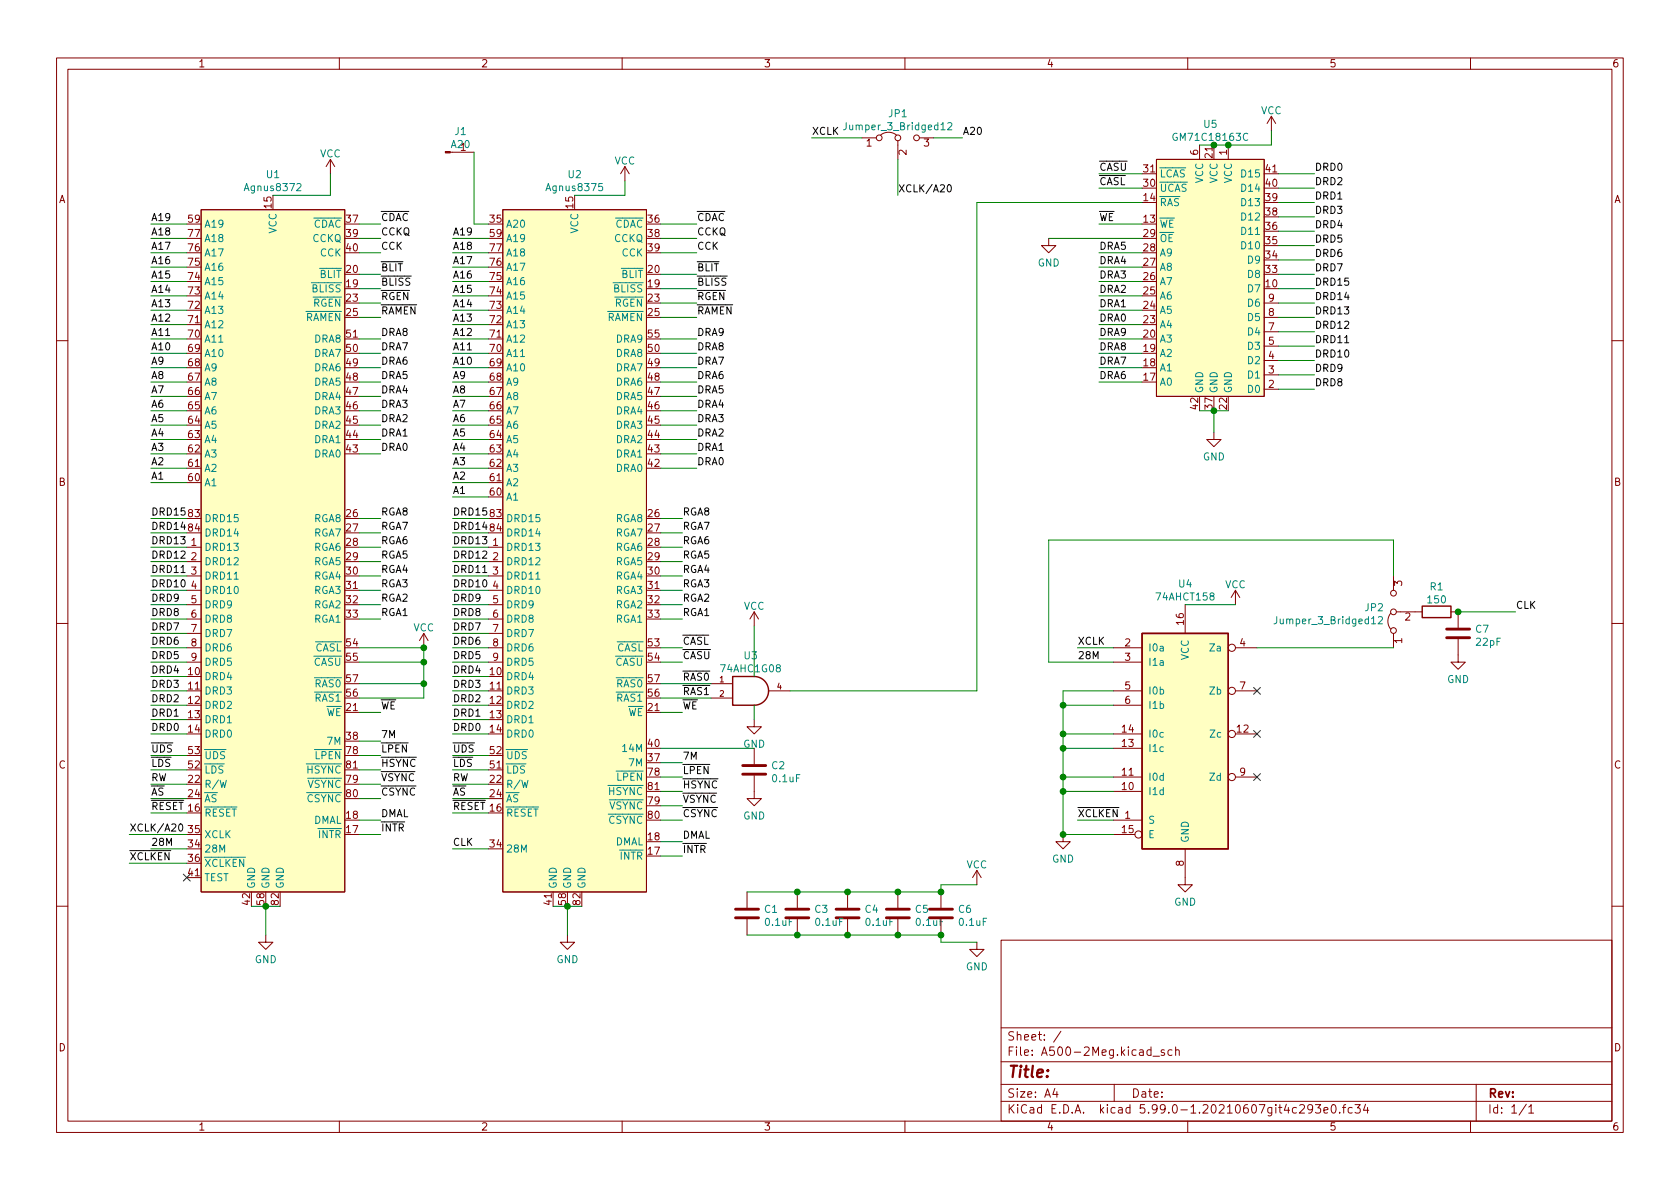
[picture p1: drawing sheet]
<svg xmlns="http://www.w3.org/2000/svg" width="297mm" height="210mm" viewBox="0 0 297 210" stroke-linecap="round" stroke-linejoin="round" font-family="sans-serif">
<g fill="none" stroke="#840000" stroke-width=".18">
<path d="M10 10.2h277v190.1h-277zM12 12.2h273v186.1h-273zM60 10.2v2M110 10.2v2M160 10.2v2M210 10.2v2M260 10.2v2M35.6 37.1h25.4v120.6h-25.4zM58.4 28.2l-.7 1.3M58.4 28.2v2.5M58.4 28.2l.8 1.3M79.6 26.9h4.2"/>
<path d="M88.9 37.1h25.4v120.6h-25.4zM110.5 29.5l-.8 1.2M110.5 29.5v2.5M110.5 29.5l.8 1.2M152.4 24.4h2.5M158.7 24.9v3.3M162.6 24.4h2.5M201.9 30.7h2.6M204.5 28.2h19v41.9h-19zM212.1 25.6v2.6M214.6 25.6v2.6M217.2 25.6v2.6"/>
<path d="M223.5 30.7h2.6M224.8 20.6l-.8 1.2M224.8 20.6v2.5M224.8 20.6l.8 1.2M33 57.4h2.6M61 59.9h2.5M86.4 59.9h2.5M185.4 42.2v1.2h1.3l-1.3 1.3-1.3-1.3h1.3M223.5 58.7h2.6M223.5 56.1h2.6M223.5 53.6h2.6M10 60.2h2"/>
<path d="M214.6 76.4v1.3h1.3l-1.3 1.3-1.2-1.3h1.2M223.5 68.8h2.6M223.5 66.3h2.6M223.5 63.7h2.6M223.5 61.2h2.6M285 60.2h2M33 96.8h2.6M33 99.3h2.6M33 82.8h2.6M86.4 96.8h2.5M86.4 99.3h2.5M86.4 85.3h2.5"/>
<path d="M10 110.2h2M33 101.8h2.6M33 104.4h2.6M33 106.9h2.6M33 109.5h2.6M33 112h2.6M33 114.5h2.6M33 117.1h2.6M61 104.4h2.5M74.9 112l-.7 1.3M74.9 112v2.5M74.9 112l.8 1.3"/>
<path d="M86.4 101.8h2.5M86.4 104.4h2.5M86.4 106.9h2.5M86.4 109.5h2.5M86.4 112h2.5M86.4 114.5h2.5M86.4 117.1h2.5M114.3 104.4h2.5M133.3 108.2v2.5M133.3 108.2l-.7 1.3M133.3 108.2l.8 1.3M196.8 114.5h5.1"/>
<path d="M196.8 117.1h5.1M209.5 106.9v5.1M218.4 114.5h3.8M218.4 104.4l-.7 1.3M218.4 104.4v2.5M218.4 104.4l.8 1.3M245.9 108.5a2.26 2.26 0 0 0 0 2.7M246.4 101.8v2.6M246.4 112v2.5M246.9 108.2h4.6M256.5 108.2h1.3v2.8M257.8 113v4.1h1.3l-1.3 1.3-1.3-1.3h1.3"/>
<path d="M285 110.2h2M33 122.2h2.6M61 126h2.5M61 136.1h2.5M86.4 122.2h2.5M86.4 136.1h2.5M114.3 126h2.5M114.3 139.9h2.5M125.7 120.9h3.8M125.7 123.4h3.8M133.3 137.2v4h1.3l-1.3 1.3-1.2-1.3h1.2M133.3 127.2v1.3h1.3l-1.3 1.3-1.2-1.3h1.2"/>
<path d="M133.3 132.3v2.8M135.9 122.2h3.8M196.8 122.2h5.1M196.8 139.9h5.1M196.8 137.4h5.1M196.8 129.8h5.1M196.8 132.3h5.1M196.8 124.7h5.1M218.4 122.2h3.8M218.4 137.4h3.8M218.4 129.8h3.8M33 155.2h2.6"/>
<path d="M97.8 157.7v2.6M132.1 157.7v2.8M141 157.7v2.8M149.9 157.7v2.8M158.7 157.7v2.8M166.4 157.7v2.8M172.7 153.9l-.7 1.3M172.7 153.9v2.6M172.7 153.9l.8 1.3M188 147.6v1.2h1.2l-1.2 1.3-1.3-1.3h1.3M196.8 145h5.1M196.8 147.6h3.9"/>
<path d="M209.5 150.1v6.4h1.3l-1.3 1.2-1.2-1.2h1.2M10 160.2h2M47 165.3v1.3h1.3l-1.3 1.3-1.3-1.3h1.3M100.3 165.3v1.3h1.3l-1.3 1.3-1.2-1.3h1.2M132.1 162.6v2.7M141 162.6v2.7M149.9 162.6v2.7M158.7 162.6v2.7M166.4 162.6v2.7M172.7 166.6v1.3h1.3l-1.3 1.3-1.3-1.3h1.3M177 166.3h108v32h-108zM285 160.2h2"/>
<path d="M60 198.3v2M110 198.3v2M160 198.3v2M177 194.8h108M177 191.8h108M177 187.8h108M177 181.8h108M186.5 192.5l-.4 1h1M186.9 193v1M187.6 182.4l-1.3 1.9M197 191.8v3M203.9 186.8h1.1"/>
<path d="M205.9 185.7l-.4-.1-.2 .2 .1 .3 .5 .1v.4h-.6M207.2 185.7l-.4-.1-.3 .3v.4l.1 .3h.6M207.9 185.8l.2-.2 .3 .1 .1 .9M207.9 185.1v1.5M210 198.3v2M229.8 195.5l.6-.2 .2 .2v.3l-.9 1h.9M232.1 196l-.3 .3h-.3l-.3-.3 .2-.6 .4-.1 .2 .2a.99 .99 0 0 1-.4 1.3h-.2M232.6 195.3h.9l-.5 .6 .4 .1v.7l-.2 .1h-.4l-.2-.1M234.1 196.3l.7-.1-.1-.3-.4-.1-.2 .2v.8h.6M235.6 195.4l.1-.1a.81 .81 0 0 1 .6 .7 .81 .81 0 0 1-.3 .8h-.1a.81 .81 0 0 1-.6-.6 .81 .81 0 0 1 .3-.8zM236.9 196.7v.1M237.4 195.8h.5"/>
<path d="M237.9 195.3l-.3 .2v1.3M239.1 195.9l-.5-.1-.2 .3v.4l.1 .3h.6M239.6 195.3h.9l-.5 .6 .4 .1v.7l-.2 .1h-.4l-.2-.1M241.4 195.3l-.3 1h.9M241.8 195.8v1M260 198.3v2M261 191.8v6.5M269.9 195.3l-1.3 1.9M270.3 195.8l.4-.5v1.5M270.3 196.8h.9"/>
<circle cx="155.4" cy="24.4" r=".51"/>
<circle cx="158.8" cy="24.4" r=".51"/>
<circle cx="162.1" cy="24.4" r=".51"/>
<circle cx="217.8" cy="114.5" r=".63"/>
<circle cx="246.4" cy="111.5" r=".51"/>
<circle cx="246.4" cy="104.9" r=".51"/>
<circle cx="246.4" cy="108.2" r=".51"/>
<circle cx="217.8" cy="122.2" r=".63"/>
<circle cx="217.8" cy="129.8" r=".63"/>
<circle cx="217.8" cy="137.4" r=".63"/>
<circle cx="201.3" cy="147.6" r=".63"/>
</g>
<path d="M52.5 32.6l.5-.1 .2 .3-.8 .9h.8M106.5 32.5h-.6l-.1 .6 .2-.2 .4 .1 .2 .2-.1 .4-.2 .1-.5-.1M149.6 21.7v.9a.41 .41 0 0 1-.5 .4M167.6 21.8l.5-.1 .2 .3-.8 1h.8M225.7 109v.9a.41 .41 0 0 1-.4 .4M243.7 109.2l.5-.2 .2 .4-.8 .9h.8" fill="none" stroke="#008484" stroke-width=".18"/>
<g fill="#ffffc2" stroke="#ffffc2" stroke-width=".18">
<path d="M88.9 37.1h25.4v120.6h-25.4z"/>
<path d="M35.6 37.1h25.4v120.6h-25.4z"/>
<path d="M204.5 28.2h19v41.9h-19z"/>
<path d="M201.9 112h15.3v38.1h-15.3z"/>
</g>
<g fill="none" stroke="#840000" stroke-width=".51">
<path d="M255.8 112.8h4M255.8 111.2h4M131.3 136.9h4.1M131.3 135.4h4.1M130 162.3h4.1M130 160.8h4.1M138.9 162.3h4.1M138.9 160.8h4.1M147.8 162.3h4.1M147.8 160.8h4.1M156.7 162.3h4.1M156.7 160.8h4.1"/>
<path d="M164.3 162.3h4.1M164.3 160.8h4.1"/>
</g>
<path d="M78.7 26.8h.9v.2h-.9z" fill="#840000" stroke="#840000" stroke-width=".18"/>
<path d="M129.5 119.6h3.9a2.54 2.54 0 0 1 2.5 2.6 2.54 2.54 0 0 1-2.5 2.5h-3.9zM201.9 112h15.3v38.1h-15.3zM251.5 107.2h5v2h-5z" fill="none" stroke="#840000" stroke-width=".25"/>
<path d="M167.6 32.8l.2-.1a.68 .68 0 0 1 .4 .6 .68 .68 0 0 1-.4 .6l-.2-.1-.1-.3zM31.8 145.8l.1-.1a.68 .68 0 0 1 .4 .6 .68 .68 0 0 1-.4 .7 .84 .84 0 0 1-.1-1.2z" fill="none" stroke="#000" stroke-width=".18"/>
<g fill="none" stroke="#008400" stroke-width=".18">
<path d="M26.7 39.6h6.3M58.4 30.7v3.8h-10.1M63.5 39.6h3.8M83.8 26.9v12.7h2.6M110.5 32v2.5h-8.9M116.8 39.6h6.4M143.5 24.4h8.9M158.7 28.2v6.3M165.1 24.4h5.1M194.3 39.6h7.6M194.3 30.7h7.6M194.3 33.3h7.6"/>
<path d="M201.9 35.8h-29.2v86.4h-33M224.8 23.1v2.5h-12.7M226.1 30.7h6.3M226.1 35.8h6.3M226.1 38.3h6.3M226.1 33.3h6.3M26.7 42.2h6.3M26.7 59.9h6.3M26.7 44.7h6.3M26.7 47.2h6.3M26.7 49.8h6.3M26.7 52.3h6.3"/>
<path d="M26.7 57.4h6.3M26.7 54.9h6.3M63.5 42.2h3.8M63.5 51h3.8M63.5 53.6h3.8M63.5 59.9h3.8M63.5 44.7h3.8M63.5 48.5h3.8M63.5 56.1h3.8M80 42.2h6.4M80 59.9h6.4M80 44.7h6.4"/>
<path d="M80 47.2h6.4M80 49.8h6.4M80 52.3h6.4M80 57.4h6.4M80 54.9h6.4M116.8 42.2h6.4M116.8 51h6.4M116.8 53.6h6.4M116.8 59.9h6.4M116.8 44.7h6.4M116.8 48.5h6.4M116.8 56.1h6.4"/>
<path d="M185.4 42.2h16.5M194.3 59.9h7.6M194.3 44.7h7.6M194.3 47.2h7.6M194.3 49.8h7.6M194.3 52.3h7.6M194.3 57.4h7.6M194.3 54.9h7.6M226.1 51h6.3M226.1 53.6h6.3M226.1 48.5h6.3M226.1 56.1h6.3"/>
<path d="M226.1 58.7h6.3M226.1 46h6.3M226.1 43.4h6.3M226.1 40.9h6.3M26.7 72.6h6.3M26.7 70.1h6.3M26.7 67.6h6.3M26.7 62.5h6.3M26.7 65h6.3M26.7 75.2h6.3M26.7 77.7h6.3M63.5 72.6h3.8"/>
<path d="M63.5 70.1h3.8M63.5 67.6h3.8M63.5 62.5h3.8M63.5 65h3.8M63.5 75.2h3.8M63.5 77.7h3.8M80 72.6h6.4M80 70.1h6.4M80 67.6h6.4M80 62.5h6.4M80 65h6.4M80 75.2h6.4"/>
<path d="M80 77.7h6.4M116.8 72.6h6.4M116.8 70.1h6.4M116.8 67.6h6.4M116.8 62.5h6.4M116.8 65h6.4M116.8 75.2h6.4M116.8 77.7h6.4M194.3 67.6h7.6M194.3 62.5h7.6M194.3 65h7.6M212.1 72.6h5.1"/>
<path d="M214.6 72.6v3.8M226.1 68.8h6.3M226.1 66.3h6.3M226.1 63.7h6.3M226.1 61.2h6.3M26.7 96.8h6.3M26.7 94.2h6.3M26.7 91.7h6.3M26.7 85.3h6.3M26.7 82.8h6.3M26.7 99.3h6.3M26.7 80.3h6.3"/>
<path d="M63.5 96.8h3.8M63.5 94.2h3.8M63.5 91.7h3.8M63.5 99.3h3.8M63.5 80.3h3.8M80 96.8h6.4M80 94.2h6.4M80 91.7h6.4M80 87.9h6.4M80 85.3h6.4M80 82.8h6.4M80 99.3h6.4"/>
<path d="M80 80.3h6.4M116.8 96.8h3.8M116.8 94.2h3.8M116.8 91.7h3.8M116.8 82.8h6.4M116.8 99.3h3.8M116.8 80.3h6.4M26.7 101.8h6.3M26.7 104.4h6.3M26.7 109.5h6.3M26.7 106.9h6.3M26.7 117.1h6.3"/>
<path d="M26.7 112h6.3M26.7 119.6h6.3M26.7 114.5h6.3M63.5 101.8h3.8M63.5 104.4h3.8M63.5 109.5h3.8M63.5 106.9h3.8M63.5 117.1h11.4M63.5 114.5h11.4v8.9h-11.4M80 101.8h6.4M80 104.4h6.4M80 109.5h6.4"/>
<path d="M80 106.9h6.4M80 117.1h6.4M80 112h6.4M80 119.6h6.4M80 114.5h6.4M116.8 101.8h3.8M116.8 104.4h3.8M116.8 109.5h3.8M116.8 106.9h3.8M116.8 117.1h3.8M116.8 114.5h3.8M133.3 110.7v8.9"/>
<path d="M190.5 114.5h6.3M209.5 106.9h8.9M222.2 114.5h24.2M246.4 101.8v-6.3h-61v21.6h11.4M257.8 108.2h10.2M26.7 129.8h6.3M26.7 133.6h6.3M26.7 138.7h6.3M26.7 136.1h6.3M26.7 127.2h6.3M26.7 124.7h6.3M26.7 122.2h6.3"/>
<path d="M63.5 133.6h3.8M63.5 138.7h3.8M63.5 136.1h3.8M63.5 126h3.8M63.5 131.1h3.8M63.5 120.9h11.4M80 129.8h6.4M80 133.6h6.4M80 138.7h6.4M80 136.1h6.4M80 127.2h6.4M80 124.7h6.4"/>
<path d="M80 122.2h6.4M116.8 126h3.8M116.8 123.4h8.9M116.8 120.9h8.9M116.8 139.9h3.8M116.8 137.4h3.8M116.8 132.3h16.5M116.8 134.9h3.8M133.3 124.7v2.5M188 129.8h8.8M188 124.7h8.8M188 139.9h8.8"/>
<path d="M188 137.4h8.8M188 132.3h8.8M196.8 122.2h-8.8v25.4h8.8M22.9 147.6h10.1M22.9 152.6h10.1M26.7 141.2h6.3M26.7 143.8h6.3M26.7 150.1h6.3M63.5 141.2h3.8M63.5 147.6h3.8M63.5 145h3.8M80 141.2h6.4"/>
<path d="M80 143.8h6.4M80 150.1h6.4M116.8 145h3.8M116.8 151.4h3.8M116.8 148.8h3.8M116.8 142.5h3.8M172.7 156.5h-6.3v1.2h-34.3M190.5 145h6.3M44.4 160.3h5.1M47 160.3v5M97.8 160.3h5.1M100.3 160.3v5"/>
<path d="M132.1 165.3h34.3v1.3h6.3"/>
</g>
<path d="M221.6 136.8l1.3 1.2M221.6 129.2l1.3 1.2M221.6 121.6l1.3 1.2M222.9 136.8l-1.3 1.2M222.9 129.2l-1.3 1.2M222.9 121.6l-1.3 1.2M32.4 154.6l1.2 1.2M33.6 154.6l-1.2 1.2" fill="none" stroke="#000084" stroke-width=".18"/>
<g fill="#008400" stroke="#008400" stroke-width=".18">
<circle cx="149.9" cy="165.3" r=".51"/>
<circle cx="158.8" cy="157.7" r=".51"/>
<circle cx="158.8" cy="165.3" r=".51"/>
<circle cx="166.4" cy="157.7" r=".51"/>
<circle cx="166.4" cy="165.3" r=".51"/>
<circle cx="188" cy="129.8" r=".51"/>
<circle cx="188" cy="132.3" r=".51"/>
<circle cx="257.8" cy="108.2" r=".51"/>
<circle cx="188" cy="137.4" r=".51"/>
<circle cx="188" cy="139.9" r=".51"/>
<circle cx="188" cy="147.6" r=".51"/>
<circle cx="74.9" cy="120.9" r=".51"/>
<circle cx="141" cy="157.7" r=".51"/>
<circle cx="141" cy="165.3" r=".51"/>
<circle cx="149.9" cy="157.7" r=".51"/>
<circle cx="188" cy="124.7" r=".51"/>
<circle cx="214.6" cy="72.6" r=".51"/>
<circle cx="214.6" cy="25.6" r=".51"/>
<circle cx="217.2" cy="25.6" r=".51"/>
<circle cx="47" cy="160.3" r=".51"/>
<circle cx="74.9" cy="114.5" r=".51"/>
<circle cx="74.9" cy="117.1" r=".51"/>
<circle cx="100.3" cy="160.3" r=".51"/>
</g>
<text font-size="2.8" fill="#840000" x="178" y="190.6">Title:</text>
<g font-size="2.1" fill="#840000">
<text x="178" y="184">Sheet: /</text>
<text x="178" y="186.7">File: A500-2Meg.kicad_sch</text>
<text x="178" y="196.9">KiCad E.D.A. kicad 5.99.0-1.20210607git4c293e0.fc34</text>
<text x="178" y="194.1">Size: A4</text>
<text x="200" y="194.1">Date:</text>
<text x="263" y="194.1">Rev:</text>
<text x="263" y="196.9">Id: 1/1</text>
</g>
<g font-size="1.8" fill="#840000">
<text x="35" y="11.9">1</text>
<text x="85" y="11.9">2</text>
<text x="135" y="11.9">3</text>
<text x="185" y="11.9">4</text>
<text x="235" y="11.9">5</text>
<text x="285" y="11.9">6</text>
<text x="81.4" y="26.7">1</text>
<text x="153.2" y="25.9">1</text>
<text x="160.3" y="27.4" transform="rotate(-90 160.3 27.4)">2</text>
<text x="163.3" y="25.9">3</text>
<text x="211.8" y="27.4" transform="rotate(-90 211.8 27.4)">6</text>
<text x="214.4" y="27.9" transform="rotate(-90 214.4 27.9)">21</text>
<text x="216.9" y="27.4" transform="rotate(-90 216.9 27.4)">1</text>
<text x="10.3" y="35.9">A</text>
<text x="202.2" y="35.6">14</text>
<text x="202.2" y="33">30</text>
<text x="202.2" y="30.5">31</text>
<text x="223.8" y="35.6">39</text>
<text x="223.8" y="33">40</text>
<text x="223.8" y="30.5">41</text>
<text x="285.3" y="35.9">A</text>
<text x="33.3" y="39.4">59</text>
<text x="33.3" y="41.9">77</text>
<text x="48" y="36.8" transform="rotate(-90 48 36.8)">15</text>
<text x="61.2" y="39.4">37</text>
<text x="61.2" y="41.9">39</text>
<text x="86.6" y="39.4">35</text>
<text x="86.6" y="41.9">59</text>
<text x="101.3" y="36.8" transform="rotate(-90 101.3 36.8)">15</text>
<text x="114.6" y="39.4">36</text>
<text x="114.6" y="41.9">38</text>
<text x="202.2" y="39.4">13</text>
<text x="202.2" y="41.9">29</text>
<text x="223.8" y="40.6">36</text>
<text x="223.8" y="38.1">38</text>
<text x="33.3" y="47">75</text>
<text x="33.3" y="44.4">76</text>
<text x="61.2" y="44.4">40</text>
<text x="86.6" y="47">76</text>
<text x="86.6" y="44.4">77</text>
<text x="114.6" y="44.4">39</text>
<text x="202.2" y="47">27</text>
<text x="202.2" y="44.4">28</text>
<text x="223.8" y="45.7">34</text>
<text x="223.8" y="43.2">35</text>
<text x="33.3" y="52.1">73</text>
<text x="33.3" y="49.5">74</text>
<text x="61.2" y="50.8">19</text>
<text x="61.2" y="48.3">20</text>
<text x="61.2" y="53.3">23</text>
<text x="86.6" y="52.1">74</text>
<text x="86.6" y="49.5">75</text>
<text x="114.6" y="50.8">19</text>
<text x="114.6" y="48.3">20</text>
<text x="114.6" y="53.3">23</text>
<text x="202.2" y="52.1">25</text>
<text x="202.2" y="49.5">26</text>
<text x="223.8" y="50.8">10</text>
<text x="223.8" y="48.3">33</text>
<text x="224.3" y="53.3">9</text>
<text x="33.3" y="59.7">70</text>
<text x="33.3" y="57.1">71</text>
<text x="33.3" y="54.6">72</text>
<text x="61.2" y="55.9">25</text>
<text x="61.2" y="59.7">51</text>
<text x="86.6" y="59.7">71</text>
<text x="86.6" y="57.1">72</text>
<text x="86.6" y="54.6">73</text>
<text x="114.6" y="55.9">25</text>
<text x="114.6" y="59.7">55</text>
<text x="202.2" y="59.7">20</text>
<text x="202.2" y="57.1">23</text>
<text x="202.2" y="54.6">24</text>
<text x="224.3" y="58.4">7</text>
<text x="224.3" y="55.9">8</text>
<text x="33.3" y="64.8">68</text>
<text x="33.3" y="62.2">69</text>
<text x="61.2" y="64.8">49</text>
<text x="61.2" y="62.2">50</text>
<text x="86.6" y="64.8">69</text>
<text x="86.6" y="62.2">70</text>
<text x="114.6" y="64.8">49</text>
<text x="114.6" y="62.2">50</text>
<text x="202.2" y="64.8">18</text>
<text x="202.2" y="62.2">19</text>
<text x="224.3" y="63.5">4</text>
<text x="224.3" y="61">5</text>
<text x="33.3" y="69.8">66</text>
<text x="33.3" y="67.3">67</text>
<text x="61.2" y="69.8">47</text>
<text x="61.2" y="67.3">48</text>
<text x="86.6" y="69.8">67</text>
<text x="86.6" y="67.3">68</text>
<text x="114.6" y="69.8">47</text>
<text x="114.6" y="67.3">48</text>
<text x="202.2" y="67.3">17</text>
<text x="224.3" y="68.6">2</text>
<text x="224.3" y="66">3</text>
<text x="33.3" y="77.5">63</text>
<text x="33.3" y="74.9">64</text>
<text x="33.3" y="72.4">65</text>
<text x="61.2" y="77.5">44</text>
<text x="61.2" y="74.9">45</text>
<text x="61.2" y="72.4">46</text>
<text x="86.6" y="77.5">64</text>
<text x="86.6" y="74.9">65</text>
<text x="86.6" y="72.4">66</text>
<text x="114.6" y="77.5">44</text>
<text x="114.6" y="74.9">45</text>
<text x="114.6" y="72.4">46</text>
<text x="211.8" y="72.4" transform="rotate(-90 211.8 72.4)">42</text>
<text x="214.4" y="72.4" transform="rotate(-90 214.4 72.4)">37</text>
<text x="216.9" y="72.4" transform="rotate(-90 216.9 72.4)">22</text>
<text x="33.3" y="82.5">61</text>
<text x="33.3" y="80">62</text>
<text x="61.2" y="80">43</text>
<text x="86.6" y="82.5">62</text>
<text x="86.6" y="80">63</text>
<text x="114.6" y="82.5">42</text>
<text x="114.6" y="80">43</text>
<text x="10.3" y="85.9">B</text>
<text x="33.3" y="85.1">60</text>
<text x="86.6" y="87.6">60</text>
<text x="86.6" y="85.1">61</text>
<text x="285.3" y="85.9">B</text>
<text x="33.3" y="91.4">83</text>
<text x="33.3" y="94">84</text>
<text x="61.2" y="91.4">26</text>
<text x="61.2" y="94">27</text>
<text x="86.6" y="91.4">83</text>
<text x="86.6" y="94">84</text>
<text x="114.6" y="91.4">26</text>
<text x="114.6" y="94">27</text>
<text x="33.8" y="96.5">1</text>
<text x="33.8" y="99.1">2</text>
<text x="33.8" y="101.6">3</text>
<text x="61.2" y="96.5">28</text>
<text x="61.2" y="99.1">29</text>
<text x="61.2" y="101.6">30</text>
<text x="87.1" y="96.5">1</text>
<text x="87.1" y="99.1">2</text>
<text x="87.1" y="101.6">3</text>
<text x="114.6" y="96.5">28</text>
<text x="114.6" y="99.1">29</text>
<text x="114.6" y="101.6">30</text>
<text x="33.8" y="104.1">4</text>
<text x="33.8" y="106.7">5</text>
<text x="61.2" y="104.1">31</text>
<text x="61.2" y="106.7">32</text>
<text x="87.1" y="104.1">4</text>
<text x="87.1" y="106.7">5</text>
<text x="114.6" y="104.1">31</text>
<text x="114.6" y="106.7">32</text>
<text x="247.9" y="103.6" transform="rotate(-90 247.9 103.6)">3</text>
<text x="33.8" y="109.2">6</text>
<text x="33.8" y="111.8">7</text>
<text x="61.2" y="109.2">33</text>
<text x="87.1" y="109.2">6</text>
<text x="87.1" y="111.8">7</text>
<text x="114.6" y="109.2">33</text>
<text x="209.3" y="110.5" transform="rotate(-90 209.3 110.5)">16</text>
<text x="247.9" y="113.8" transform="rotate(-90 247.9 113.8)">1</text>
<text x="248.4" y="109.7">2</text>
<text x="33.3" y="119.4">10</text>
<text x="33.8" y="114.3">8</text>
<text x="33.8" y="116.8">9</text>
<text x="61.2" y="114.3">54</text>
<text x="61.2" y="116.8">55</text>
<text x="86.6" y="119.4">10</text>
<text x="87.1" y="114.3">8</text>
<text x="87.1" y="116.8">9</text>
<text x="114.6" y="114.3">53</text>
<text x="114.6" y="116.8">54</text>
<text x="198.9" y="114.3">2</text>
<text x="198.9" y="116.8">3</text>
<text x="219.2" y="114.3">4</text>
<text x="33.3" y="121.9">11</text>
<text x="33.3" y="124.5">12</text>
<text x="61.2" y="125.7">21</text>
<text x="61.2" y="123.2">56</text>
<text x="61.2" y="120.6">57</text>
<text x="86.6" y="121.9">11</text>
<text x="86.6" y="124.5">12</text>
<text x="114.6" y="125.7">21</text>
<text x="114.6" y="123.2">56</text>
<text x="114.6" y="120.6">57</text>
<text x="198.9" y="121.9">5</text>
<text x="198.9" y="124.5">6</text>
<text x="219.2" y="121.9">7</text>
<text x="33.3" y="127">13</text>
<text x="33.3" y="129.5">14</text>
<text x="61.2" y="130.8">38</text>
<text x="86.6" y="127">13</text>
<text x="86.6" y="129.5">14</text>
<text x="198.4" y="129.5">14</text>
<text x="218.7" y="129.5">12</text>
<text x="10.3" y="135.9">C</text>
<text x="33.3" y="135.9">52</text>
<text x="33.3" y="133.3">53</text>
<text x="61.2" y="133.3">78</text>
<text x="61.2" y="135.9">81</text>
<text x="86.6" y="135.9">51</text>
<text x="86.6" y="133.3">52</text>
<text x="114.6" y="134.6">37</text>
<text x="114.6" y="132.1">40</text>
<text x="114.6" y="137.2">78</text>
<text x="198.4" y="137.2">11</text>
<text x="198.4" y="132.1">13</text>
<text x="219.2" y="137.2">9</text>
<text x="285.3" y="135.9">C</text>
<text x="33.3" y="138.4">22</text>
<text x="33.3" y="141">24</text>
<text x="61.2" y="138.4">79</text>
<text x="61.2" y="141">80</text>
<text x="86.6" y="138.4">22</text>
<text x="86.6" y="141">24</text>
<text x="114.6" y="142.2">79</text>
<text x="114.6" y="139.7">81</text>
<text x="198.4" y="139.7">10</text>
<text x="33.3" y="149.9">34</text>
<text x="33.3" y="147.3">35</text>
<text x="61.2" y="147.3">17</text>
<text x="61.2" y="144.8">18</text>
<text x="86.6" y="149.9">34</text>
<text x="114.6" y="148.6">18</text>
<text x="114.6" y="144.8">80</text>
<text x="198.4" y="147.3">15</text>
<text x="33.3" y="152.4">36</text>
<text x="33.3" y="154.9">41</text>
<text x="114.6" y="151.1">17</text>
<text x="209.3" y="153.1" transform="rotate(-90 209.3 153.1)">8</text>
<text x="44.2" y="160" transform="rotate(-90 44.2 160)">42</text>
<text x="46.7" y="160" transform="rotate(-90 46.7 160)">58</text>
<text x="49.3" y="160" transform="rotate(-90 49.3 160)">82</text>
<text x="97.5" y="160" transform="rotate(-90 97.5 160)">41</text>
<text x="100.1" y="160" transform="rotate(-90 100.1 160)">58</text>
<text x="102.6" y="160" transform="rotate(-90 102.6 160)">82</text>
<text x="10.3" y="185.9">D</text>
<text x="285.3" y="185.9">D</text>
<text x="35" y="199.9">1</text>
<text x="85" y="199.9">2</text>
<text x="135" y="199.9">3</text>
<text x="185" y="199.9">4</text>
<text x="235" y="199.9">5</text>
<text x="285" y="199.9">6</text>
</g>
<g font-size="1.8" fill="#008484">
<text x="80.4" y="23.9">J1</text>
<text x="149.8" y="23">Jumper_3_Bridged12</text>
<text x="157.2" y="20.7">JP1</text>
<text x="212.9" y="22.6">U5</text>
<text x="222.9" y="20.2">VCC</text>
<text x="56.6" y="27.8">VCC</text>
<text x="79.8" y="26.2">A20</text>
<text x="108.6" y="29.1">VCC</text>
<text x="207.9" y="24.9">GM71C18163C</text>
<text x="43.5" y="33.8">Agnus8372</text>
<text x="47.1" y="31.5">U1</text>
<text x="96.9" y="33.8">Agnus8375</text>
<text x="100.5" y="31.5">U2</text>
<text x="205" y="33.9">~UCAS</text>
<text x="205" y="31.4">~LCAS</text>
<text x="212.7" y="32.4" transform="rotate(-90 212.7 32.4)">VCC</text>
<text x="215.3" y="32.4" transform="rotate(-90 215.3 32.4)">VCC</text>
<text x="217.8" y="32.4" transform="rotate(-90 217.8 32.4)">VCC</text>
<text x="219.8" y="33.9">D14</text>
<text x="219.8" y="31.4">D15</text>
<text x="36.1" y="40.3">A19</text>
<text x="48.9" y="41.3" transform="rotate(-90 48.9 41.3)">VCC</text>
<text x="55.3" y="40.3">~CDAC</text>
<text x="89.4" y="40.3">A20</text>
<text x="102.2" y="41.3" transform="rotate(-90 102.2 41.3)">VCC</text>
<text x="108.7" y="40.3">~CDAC</text>
<text x="205" y="40.3">~WE</text>
<text x="205" y="36.4">~RAS</text>
<text x="219.8" y="41.5">D11</text>
<text x="219.8" y="39">D12</text>
<text x="219.8" y="36.4">D13</text>
<text x="36.1" y="47.9">A16</text>
<text x="36.1" y="45.3">A17</text>
<text x="36.1" y="42.8">A18</text>
<text x="55.2" y="42.8">CCKQ</text>
<text x="56.6" y="45.3">CCK</text>
<text x="89.4" y="42.8">A19</text>
<text x="89.4" y="47.9">A17</text>
<text x="89.4" y="45.3">A18</text>
<text x="108.6" y="42.8">CCKQ</text>
<text x="110" y="45.3">CCK</text>
<text x="183.5" y="47.1">GND</text>
<text x="205" y="47.9">A8</text>
<text x="205" y="45.3">A9</text>
<text x="205" y="42.8">~OE</text>
<text x="219.8" y="44.1">D10</text>
<text x="220.8" y="46.6">D9</text>
<text x="36.1" y="53">A14</text>
<text x="36.1" y="50.4">A15</text>
<text x="55.2" y="51.7">~BLISS</text>
<text x="56.5" y="49.1">~BLIT</text>
<text x="89.4" y="53">A15</text>
<text x="89.4" y="50.4">A16</text>
<text x="108.6" y="51.7">~BLISS</text>
<text x="109.9" y="49.1">~BLIT</text>
<text x="205" y="53">A6</text>
<text x="205" y="50.4">A7</text>
<text x="220.8" y="51.7">D7</text>
<text x="220.8" y="49.1">D8</text>
<text x="36.1" y="58">A12</text>
<text x="36.1" y="55.5">A13</text>
<text x="54" y="56.8">~RAMEN</text>
<text x="55.3" y="54.2">~RGEN</text>
<text x="89.4" y="58">A13</text>
<text x="89.4" y="55.5">A14</text>
<text x="107.3" y="56.8">~RAMEN</text>
<text x="108.7" y="54.2">~RGEN</text>
<text x="205" y="58">A4</text>
<text x="205" y="55.5">A5</text>
<text x="220.8" y="59.3">D4</text>
<text x="220.8" y="56.8">D5</text>
<text x="220.8" y="54.2">D6</text>
<text x="36.1" y="65.7">A9</text>
<text x="36.1" y="63.1">A10</text>
<text x="36.1" y="60.6">A11</text>
<text x="55.6" y="65.7">DRA6</text>
<text x="55.6" y="63.1">DRA7</text>
<text x="55.6" y="60.6">DRA8</text>
<text x="89.4" y="65.7">A10</text>
<text x="89.4" y="63.1">A11</text>
<text x="89.4" y="60.6">A12</text>
<text x="109" y="65.7">DRA7</text>
<text x="109" y="63.1">DRA8</text>
<text x="109" y="60.6">DRA9</text>
<text x="205" y="65.7">A1</text>
<text x="205" y="63.1">A2</text>
<text x="205" y="60.6">A3</text>
<text x="220.8" y="64.4">D2</text>
<text x="220.8" y="61.8">D3</text>
<text x="36.1" y="70.7">A7</text>
<text x="36.1" y="68.2">A8</text>
<text x="55.6" y="70.7">DRA4</text>
<text x="55.6" y="68.2">DRA5</text>
<text x="89.4" y="70.7">A8</text>
<text x="89.4" y="68.2">A9</text>
<text x="109" y="70.7">DRA5</text>
<text x="109" y="68.2">DRA6</text>
<text x="205" y="68.2">A0</text>
<text x="212.7" y="69.6" transform="rotate(-90 212.7 69.6)">GND</text>
<text x="215.3" y="69.6" transform="rotate(-90 215.3 69.6)">GND</text>
<text x="217.8" y="69.6" transform="rotate(-90 217.8 69.6)">GND</text>
<text x="220.8" y="69.5">D0</text>
<text x="220.8" y="66.9">D1</text>
<text x="36.1" y="75.8">A5</text>
<text x="36.1" y="73.3">A6</text>
<text x="55.6" y="75.8">DRA2</text>
<text x="55.6" y="73.3">DRA3</text>
<text x="89.4" y="75.8">A6</text>
<text x="89.4" y="73.3">A7</text>
<text x="109" y="75.8">DRA3</text>
<text x="109" y="73.3">DRA4</text>
<text x="36.1" y="83.4">A2</text>
<text x="36.1" y="80.9">A3</text>
<text x="36.1" y="78.4">A4</text>
<text x="55.6" y="80.9">DRA0</text>
<text x="55.6" y="78.4">DRA1</text>
<text x="89.4" y="83.4">A3</text>
<text x="89.4" y="80.9">A4</text>
<text x="89.4" y="78.4">A5</text>
<text x="109" y="83.4">DRA0</text>
<text x="109" y="80.9">DRA1</text>
<text x="109" y="78.4">DRA2</text>
<text x="212.7" y="81.4">GND</text>
<text x="36.1" y="86">A1</text>
<text x="89.4" y="88.5">A1</text>
<text x="89.4" y="86">A2</text>
<text x="36.1" y="92.3">DRD15</text>
<text x="36.1" y="94.9">DRD14</text>
<text x="55.5" y="92.3">RGA8</text>
<text x="55.5" y="94.9">RGA7</text>
<text x="89.4" y="92.3">DRD15</text>
<text x="89.4" y="94.9">DRD14</text>
<text x="108.9" y="92.3">RGA8</text>
<text x="108.9" y="94.9">RGA7</text>
<text x="36.1" y="97.4">DRD13</text>
<text x="36.1" y="99.9">DRD12</text>
<text x="55.5" y="97.4">RGA6</text>
<text x="55.5" y="99.9">RGA5</text>
<text x="89.4" y="97.4">DRD13</text>
<text x="89.4" y="99.9">DRD12</text>
<text x="108.9" y="97.4">RGA6</text>
<text x="108.9" y="99.9">RGA5</text>
<text x="36.1" y="102.5">DRD11</text>
<text x="36.1" y="105">DRD10</text>
<text x="36.1" y="107.6">DRD9</text>
<text x="55.5" y="102.5">RGA4</text>
<text x="55.5" y="105">RGA3</text>
<text x="55.5" y="107.6">RGA2</text>
<text x="89.4" y="102.5">DRD11</text>
<text x="89.4" y="105">DRD10</text>
<text x="89.4" y="107.6">DRD9</text>
<text x="108.9" y="102.5">RGA4</text>
<text x="108.9" y="105">RGA3</text>
<text x="108.9" y="107.6">RGA2</text>
<text x="131.5" y="107.8">VCC</text>
<text x="204.6" y="106.2">74AHCT158</text>
<text x="208.4" y="103.9">U4</text>
<text x="216.6" y="104">VCC</text>
<text x="252.5" y="106.7">150</text>
<text x="252.9" y="104.4">R1</text>
<text x="36.1" y="110.1">DRD8</text>
<text x="36.1" y="112.6">DRD7</text>
<text x="55.5" y="110.1">RGA1</text>
<text x="73.1" y="111.6">VCC</text>
<text x="89.4" y="110.1">DRD8</text>
<text x="89.4" y="112.6">DRD7</text>
<text x="108.9" y="110.1">RGA1</text>
<text x="225.9" y="110.4">Jumper_3_Bridged12</text>
<text x="241.4" y="108.1">JP2</text>
<text x="260.9" y="111.9">C7</text>
<text x="36.1" y="115.2">DRD6</text>
<text x="36.1" y="117.7">DRD5</text>
<text x="55.4" y="117.7">~CASU</text>
<text x="55.6" y="115.2">~CASL</text>
<text x="89.4" y="115.2">DRD6</text>
<text x="89.4" y="117.7">DRD5</text>
<text x="108.8" y="117.7">~CASU</text>
<text x="109" y="115.2">~CASL</text>
<text x="127.7" y="118.9">74AHC1G08</text>
<text x="131.6" y="116.6">U3</text>
<text x="202.9" y="115.2">I0a</text>
<text x="202.9" y="117.7">I1a</text>
<text x="210.2" y="116.8" transform="rotate(-90 210.2 116.8)">VCC</text>
<text x="214.1" y="115.2">Za</text>
<text x="261.1" y="114.2">22pF</text>
<text x="36.1" y="120.3">DRD4</text>
<text x="36.1" y="122.8">DRD3</text>
<text x="36.1" y="125.3">DRD2</text>
<text x="55.7" y="124.1">~RAS1</text>
<text x="55.7" y="121.5">~RAS0</text>
<text x="89.4" y="120.3">DRD4</text>
<text x="89.4" y="122.8">DRD3</text>
<text x="89.4" y="125.3">DRD2</text>
<text x="109.1" y="124.1">~RAS1</text>
<text x="109.1" y="121.5">~RAS0</text>
<text x="202.9" y="122.8">I0b</text>
<text x="202.9" y="125.3">I1b</text>
<text x="214" y="122.8">Zb</text>
<text x="255.8" y="120.8">GND</text>
<text x="36.1" y="127.9">DRD1</text>
<text x="36.1" y="130.4">DRD0</text>
<text x="57.6" y="126.6">~WE</text>
<text x="58" y="131.7">7M</text>
<text x="89.4" y="127.9">DRD1</text>
<text x="89.4" y="130.4">DRD0</text>
<text x="110.9" y="126.6">~WE</text>
<text x="202.9" y="130.4">I0c</text>
<text x="214.1" y="130.4">Zc</text>
<text x="36.1" y="136.8">~LDS</text>
<text x="36.1" y="134.2">~UDS</text>
<text x="54.3" y="136.8">~HSYNC</text>
<text x="55.7" y="134.2">~LPEN</text>
<text x="89.4" y="136.8">~LDS</text>
<text x="89.4" y="134.2">~UDS</text>
<text x="110.4" y="133">14M</text>
<text x="111.3" y="135.5">7M</text>
<text x="131.4" y="132.2">GND</text>
<text x="136.5" y="136">C2</text>
<text x="202.9" y="133">I1c</text>
<text x="36.1" y="139.3">R/W</text>
<text x="36.1" y="141.9">~AS</text>
<text x="54.3" y="141.9">~CSYNC</text>
<text x="54.4" y="139.3">~VSYNC</text>
<text x="89.4" y="139.3">R/W</text>
<text x="89.4" y="141.9">~AS</text>
<text x="107.6" y="140.6">~HSYNC</text>
<text x="107.7" y="143.1">~VSYNC</text>
<text x="109.1" y="138">~LPEN</text>
<text x="136.7" y="138.3">0.1uF</text>
<text x="202.9" y="140.6">I1d</text>
<text x="202.9" y="138">I0d</text>
<text x="214" y="138">Zd</text>
<text x="36.1" y="144.4">~RESET</text>
<text x="36.1" y="148.2">XCLK</text>
<text x="55.3" y="145.7">DMAL</text>
<text x="56.3" y="148.2">~INTR</text>
<text x="89.4" y="144.4">~RESET</text>
<text x="107.6" y="145.7">~CSYNC</text>
<text x="108.7" y="149.5">DMAL</text>
<text x="131.4" y="144.9">GND</text>
<text x="202.9" y="145.7">S</text>
<text x="202.9" y="148.2">E</text>
<text x="210.2" y="149.1" transform="rotate(-90 210.2 149.1)">GND</text>
<text x="36.1" y="150.7">28M</text>
<text x="36.1" y="153.3">~XCLKEN</text>
<text x="36.1" y="155.8">TEST</text>
<text x="89.4" y="150.7">28M</text>
<text x="109.7" y="152">~INTR</text>
<text x="170.9" y="153.5">VCC</text>
<text x="186" y="152.5">GND</text>
<text x="45.1" y="157.2" transform="rotate(-90 45.1 157.2)">GND</text>
<text x="47.6" y="157.2" transform="rotate(-90 47.6 157.2)">GND</text>
<text x="50.2" y="157.2" transform="rotate(-90 50.2 157.2)">GND</text>
<text x="98.4" y="157.2" transform="rotate(-90 98.4 157.2)">GND</text>
<text x="101" y="157.2" transform="rotate(-90 101 157.2)">GND</text>
<text x="103.5" y="157.2" transform="rotate(-90 103.5 157.2)">GND</text>
<text x="135.2" y="161.4">C1</text>
<text x="144.1" y="161.4">C3</text>
<text x="153" y="161.4">C4</text>
<text x="161.9" y="161.4">C5</text>
<text x="169.5" y="161.4">C6</text>
<text x="207.6" y="160.1">GND</text>
<text x="135.4" y="163.7">0.1uF</text>
<text x="144.3" y="163.7">0.1uF</text>
<text x="153.2" y="163.7">0.1uF</text>
<text x="162.1" y="163.7">0.1uF</text>
<text x="169.7" y="163.7">0.1uF</text>
<text x="45" y="170.3">GND</text>
<text x="98.4" y="170.3">GND</text>
<text x="170.8" y="171.6">GND</text>
</g>
<g font-size="1.8">
<text x="143.5" y="23.8">XCLK</text>
<text x="170.2" y="23.8">A20</text>
<text x="158.7" y="34">XCLK/A20</text>
<text x="194.3" y="32.7">~CASL</text>
<text x="194.3" y="30.2">~CASU</text>
<text x="232.4" y="30.2">DRD0</text>
<text x="232.4" y="32.7">DRD2</text>
<text x="232.4" y="35.3">DRD1</text>
<text x="26.7" y="41.6">A18</text>
<text x="26.7" y="39.1">A19</text>
<text x="67.3" y="39.1">~CDAC</text>
<text x="67.3" y="41.6">CCKQ</text>
<text x="80" y="41.6">A19</text>
<text x="123.2" y="41.6">CCKQ</text>
<text x="123.2" y="39.1">~CDAC</text>
<text x="194.3" y="39.1">~WE</text>
<text x="232.4" y="37.8">DRD3</text>
<text x="232.4" y="40.3">DRD4</text>
<text x="26.7" y="44.2">A17</text>
<text x="26.7" y="46.7">A16</text>
<text x="67.3" y="48">~BLIT</text>
<text x="67.3" y="44.2">CCK</text>
<text x="80" y="46.7">A17</text>
<text x="80" y="44.2">A18</text>
<text x="123.2" y="44.2">CCK</text>
<text x="123.2" y="48">~BLIT</text>
<text x="194.3" y="44.2">DRA5</text>
<text x="194.3" y="46.7">DRA4</text>
<text x="232.4" y="45.4">DRD6</text>
<text x="232.4" y="48">DRD7</text>
<text x="232.4" y="42.9">DRD5</text>
<text x="26.7" y="49.2">A15</text>
<text x="26.7" y="51.8">A14</text>
<text x="67.3" y="50.5">~BLISS</text>
<text x="67.3" y="53">~RGEN</text>
<text x="80" y="49.2">A16</text>
<text x="80" y="51.8">A15</text>
<text x="123.2" y="50.5">~BLISS</text>
<text x="123.2" y="53">~RGEN</text>
<text x="194.3" y="49.2">DRA3</text>
<text x="194.3" y="51.8">DRA2</text>
<text x="232.4" y="50.5">DRD15</text>
<text x="232.4" y="53">DRD14</text>
<text x="26.7" y="54.3">A13</text>
<text x="26.7" y="56.9">A12</text>
<text x="26.7" y="59.4">A11</text>
<text x="67.3" y="59.4">DRA8</text>
<text x="67.3" y="55.6">~RAMEN</text>
<text x="80" y="59.4">A12</text>
<text x="80" y="56.9">A13</text>
<text x="80" y="54.3">A14</text>
<text x="123.2" y="55.6">~RAMEN</text>
<text x="123.2" y="59.4">DRA9</text>
<text x="194.3" y="54.3">DRA1</text>
<text x="194.3" y="56.9">DRA0</text>
<text x="194.3" y="59.4">DRA9</text>
<text x="232.4" y="55.6">DRD13</text>
<text x="232.4" y="58.1">DRD12</text>
<text x="26.7" y="64.5">A9</text>
<text x="26.7" y="61.9">A10</text>
<text x="67.3" y="64.5">DRA6</text>
<text x="67.3" y="61.9">DRA7</text>
<text x="80" y="64.5">A10</text>
<text x="80" y="61.9">A11</text>
<text x="123.2" y="61.9">DRA8</text>
<text x="123.2" y="64.5">DRA7</text>
<text x="194.3" y="61.9">DRA8</text>
<text x="194.3" y="64.5">DRA7</text>
<text x="232.4" y="60.7">DRD11</text>
<text x="232.4" y="63.2">DRD10</text>
<text x="232.4" y="65.7">DRD9</text>
<text x="26.7" y="67">A8</text>
<text x="26.7" y="69.6">A7</text>
<text x="67.3" y="67">DRA5</text>
<text x="67.3" y="69.6">DRA4</text>
<text x="80" y="67">A9</text>
<text x="80" y="69.6">A8</text>
<text x="123.2" y="67">DRA6</text>
<text x="123.2" y="69.6">DRA5</text>
<text x="194.3" y="67">DRA6</text>
<text x="232.4" y="68.3">DRD8</text>
<text x="26.7" y="72.1">A6</text>
<text x="26.7" y="74.6">A5</text>
<text x="26.7" y="77.2">A4</text>
<text x="67.3" y="72.1">DRA3</text>
<text x="67.3" y="74.6">DRA2</text>
<text x="67.3" y="77.2">DRA1</text>
<text x="80" y="77.2">A5</text>
<text x="80" y="72.1">A7</text>
<text x="80" y="74.6">A6</text>
<text x="123.2" y="72.1">DRA4</text>
<text x="123.2" y="74.6">DRA3</text>
<text x="123.2" y="77.2">DRA2</text>
<text x="26.7" y="79.7">A3</text>
<text x="26.7" y="82.3">A2</text>
<text x="67.3" y="79.7">DRA0</text>
<text x="80" y="79.7">A4</text>
<text x="80" y="82.3">A3</text>
<text x="123.2" y="79.7">DRA1</text>
<text x="123.2" y="82.3">DRA0</text>
<text x="26.7" y="84.8">A1</text>
<text x="80" y="84.8">A2</text>
<text x="80" y="87.3">A1</text>
<text x="26.7" y="91.1">DRD15</text>
<text x="26.7" y="93.7">DRD14</text>
<text x="67.3" y="91.1">RGA8</text>
<text x="67.3" y="93.7">RGA7</text>
<text x="80" y="93.7">DRD14</text>
<text x="80" y="91.1">DRD15</text>
<text x="120.6" y="91.1">RGA8</text>
<text x="120.6" y="93.7">RGA7</text>
<text x="26.7" y="101.3">DRD11</text>
<text x="26.7" y="96.2">DRD13</text>
<text x="26.7" y="98.8">DRD12</text>
<text x="67.3" y="96.2">RGA6</text>
<text x="67.3" y="98.8">RGA5</text>
<text x="67.3" y="101.3">RGA4</text>
<text x="80" y="101.3">DRD11</text>
<text x="80" y="98.8">DRD12</text>
<text x="80" y="96.2">DRD13</text>
<text x="120.6" y="96.2">RGA6</text>
<text x="120.6" y="98.8">RGA5</text>
<text x="120.6" y="101.3">RGA4</text>
<text x="26.7" y="103.8">DRD10</text>
<text x="26.7" y="106.4">DRD9</text>
<text x="67.3" y="106.4">RGA2</text>
<text x="67.3" y="103.8">RGA3</text>
<text x="80" y="103.8">DRD10</text>
<text x="80" y="106.4">DRD9</text>
<text x="120.6" y="103.8">RGA3</text>
<text x="120.6" y="106.4">RGA2</text>
<text x="268" y="107.7">CLK</text>
<text x="26.7" y="108.9">DRD8</text>
<text x="26.7" y="111.5">DRD7</text>
<text x="67.3" y="108.9">RGA1</text>
<text x="80" y="108.9">DRD8</text>
<text x="80" y="111.5">DRD7</text>
<text x="120.6" y="108.9">RGA1</text>
<text x="26.7" y="114">DRD6</text>
<text x="26.7" y="119.1">DRD4</text>
<text x="26.7" y="116.5">DRD5</text>
<text x="80" y="114">DRD6</text>
<text x="80" y="116.5">DRD5</text>
<text x="80" y="119.1">DRD4</text>
<text x="120.6" y="114">~CASL</text>
<text x="120.6" y="116.5">~CASU</text>
<text x="190.5" y="114">XCLK</text>
<text x="190.5" y="116.5">28M</text>
<text x="26.7" y="124.2">DRD2</text>
<text x="26.7" y="121.6">DRD3</text>
<text x="67.3" y="125.4">~WE</text>
<text x="80" y="121.6">DRD3</text>
<text x="80" y="124.2">DRD2</text>
<text x="120.6" y="122.9">~RAS1</text>
<text x="120.6" y="125.4">~WE</text>
<text x="120.6" y="120.4">~RAS0</text>
<text x="26.7" y="129.2">DRD0</text>
<text x="26.7" y="126.7">DRD1</text>
<text x="67.3" y="130.5">7M</text>
<text x="80" y="129.2">DRD0</text>
<text x="80" y="126.7">DRD1</text>
<text x="26.7" y="135.6">~LDS</text>
<text x="26.7" y="133.1">~UDS</text>
<text x="67.3" y="135.6">~HSYNC</text>
<text x="67.3" y="133.1">~LPEN</text>
<text x="80" y="133.1">~UDS</text>
<text x="80" y="135.6">~LDS</text>
<text x="120.6" y="136.9">~LPEN</text>
<text x="120.6" y="134.3">7M</text>
<text x="26.7" y="143.2">~RESET16</text>
<text x="26.7" y="140.7">~AS</text>
<text x="26.7" y="138.1">RW</text>
<text x="67.3" y="140.7">~CSYNC</text>
<text x="67.3" y="138.1">~VSYNC</text>
<text x="80" y="138.1">RW</text>
<text x="80" y="140.7">~AS</text>
<text x="80" y="143.2">~RESET16</text>
<text x="120.6" y="141.9">~VSYNC</text>
<text x="120.6" y="139.4">~HSYNC</text>
<text x="22.9" y="147">XCLK/A20</text>
<text x="26.7" y="149.6">28M</text>
<text x="67.3" y="147">~INTR</text>
<text x="67.3" y="144.5">DMAL</text>
<text x="80" y="149.6">CLK</text>
<text x="120.6" y="148.3">DMAL</text>
<text x="120.6" y="144.5">~CSYNC</text>
<text x="190.5" y="144.5">~XCLKEN1</text>
<text x="22.9" y="152.1">~XCLKEN</text>
<text x="120.6" y="150.8">~INTR</text>
</g>
<g font-size="1.4" fill="#840000">
<text x="127.2" y="120.6">1</text>
<text x="127.2" y="123.2">2</text>
<text x="137.4" y="121.9">4</text>
</g>
</svg>
